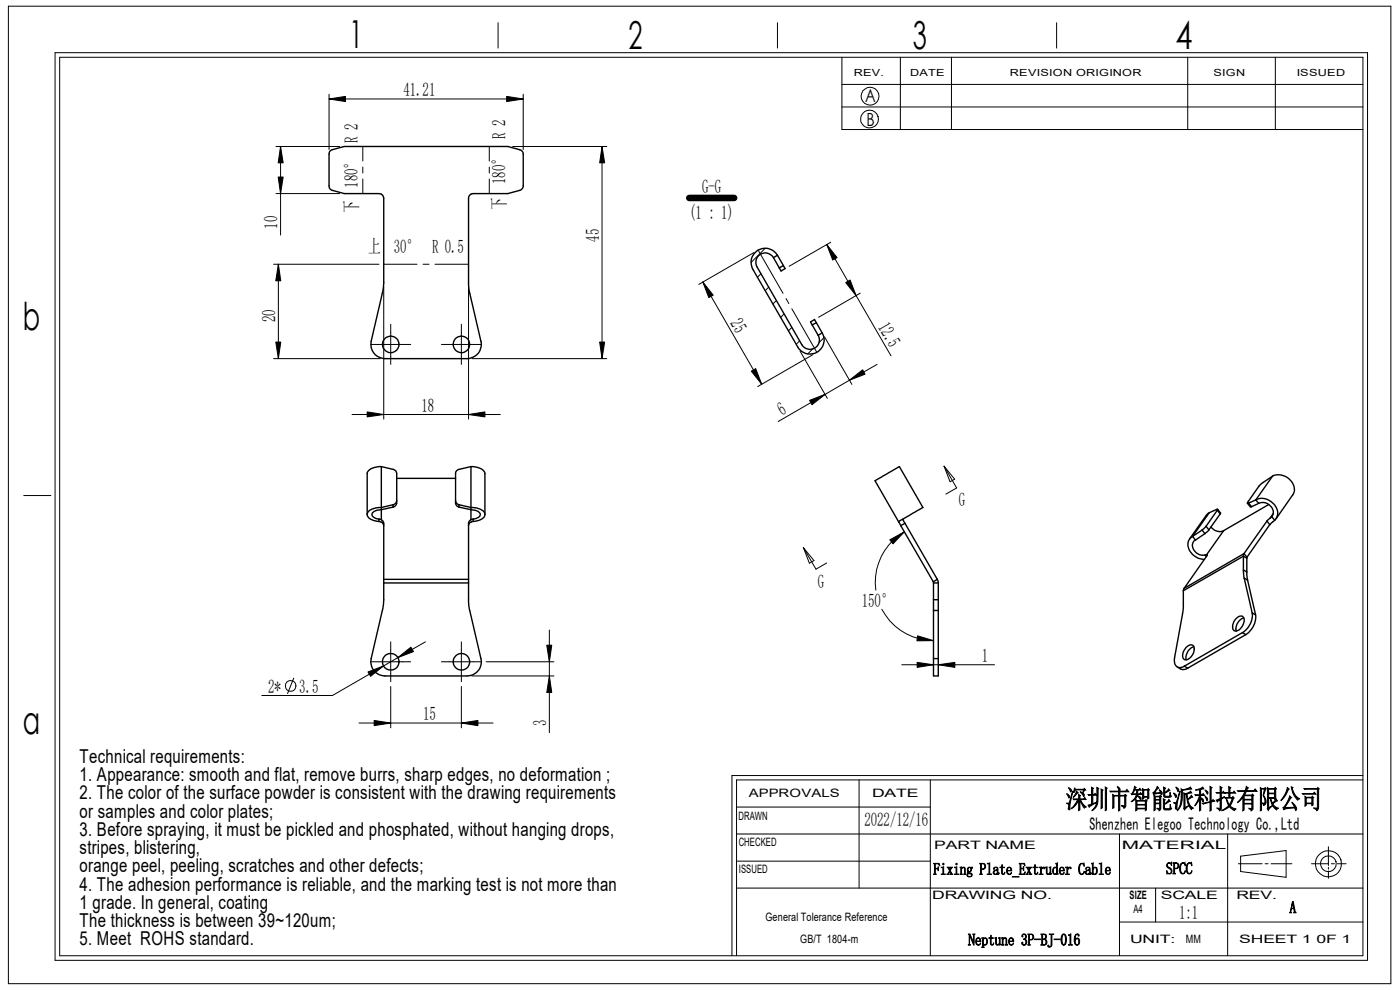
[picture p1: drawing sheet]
<svg xmlns="http://www.w3.org/2000/svg" width="297mm" height="210mm" viewBox="0 0 297 210" stroke-linecap="round" stroke-linejoin="round" font-family="sans-serif">
<g fill="none" stroke="#000" stroke-width=".21">
<path d="M1.8 1.3h293.3v207.4h-293.3zM11.7 11.2h278.4v192.5h-278.4zM12.7 12.1h276.4v190.6h-276.4zM69.8 20v11.7M105.7 4.8v5.4M111 20v11.7M164.9 4.8v5.4M178.6 17.9h110.5M178.6 12.1v15.4h110.5M191 12.1v15.4M201.8 12.1v15.4M224.2 4.8v5.4"/>
<path d="M252 12.1v15.4M270.6 12.1v15.4M58.5 31.1h13.6M59 37.5h1.1l-.6 3.6zM59.5 31.1l.6 3.4h-1.1zM59.5 31.1v18.8M69.8 21l3.5-.6v1.1zM69.8 21h41.2M77 31.1v3.1M77 35.4v1.3M77 38v3.1M103.8 31.1v3.1"/>
<path d="M103.8 35.4v1.3M103.8 38v3.1M107.5 20.4l3.5 .6-3.5 .5zM108.8 31.1h19.9M127.7 31.1l.6 3.4h-1.1zM127.7 31.1v45M178.6 22.7h110.5M58 56h22.4M58.5 41.1h13.6M59.1 56l.5 3.6h-1.1zM59.1 56v20.1M81.4 56h7.1"/>
<path d="M89.7 56h1.3M92.3 56h7.1M149.1 59.8l2.2 2.8-.9 .5zM149.1 59.8l12.5 21.7M160 53.6l-11.7 6.7M160.8 53l5.3 9.2M161.4 58.1l-.7 .7M162.3 52.7l-3 3M175.4 51.9l2.2 2.8-.9 .5zM175.4 51.9l13.6 23.6M176.2 51.4l-8.8 5.1M179.4 59.9l.9-.5 1.3 3.3z"/>
<path d="M58 76.1h22.7M58.5 72.6h1.1l-.5 3.5zM78.7 73.1h8.4M81.4 60.9v28M82.9 68.8v8.5M93.6 73.1h8.6M97.9 68.8v8.5M99.4 60.9v28M100.1 76.1h28.6M127.2 72.6h1.1l-.6 3.5zM159.4 78.7l.9-.5 1.3 3.3zM163.1 60.9l-.8 .7"/>
<path d="M164.7 63.8l-.7 .7M166.3 66.6l-.7 .8M166.8 63.3l.5 1.1M168 69.5l-.7 .7M168 65.5l5.3 9.2M169.6 72.3l-.7 .7M169.7 74.5l5.8 10M172.4 74l-1 1.1M172.5 75.2l-11.8 6.8M174.8 71.6l-1.1 1.1M174.9 71.5l5.8 10M182.5 62.2l-8.8 5.1"/>
<path d="M186.1 77.3l-21 12.1M74.7 87.9h31.4M77.9 87.4l3.5 .5-3.5 .5zM99.4 87.9l3.5-.5v1zM171.7 84.9l3.3-1.2-2.7 2.2zM180.2 80.6l2.8-2.2 .5 1zM200.3 98.9l2.6 4.6-2.2 1.3M200.3 98.9l2.2 2.7-1 .6zM5 105.1h5.8M170.4 116.2l2.7 4.5 2.3-1.3M170.4 116.2l2.3 2.7-1 .6zM188.8 114.5l3.1-1.7-2.5 2.6z"/>
<path d="M191.9 112.8a12.3 12.3 0 0 0-6.1 12.4M82.9 136.1v8.5M84.4 139.5l2.8-2.2 .5 .9zM90.3 136.1l-19.8 11.4h-15M97.9 136.1v8.5M116 136.9h1.1l-.6 3.5zM116.5 133.6v21.8M187.1 129.2a12.4 12.4 0 0 0 10.9 6.7M194.6 134.9l3.4 1h-3.5zM62.3 143.8l-1.3 3.3M76.2 153.4h28.4M78.1 142.5l3.3-1.2-2.8 2.2z"/>
<path d="M78.7 140.4h8.4M79.4 152.8l3.5 .6-3.5 .5zM82.9 145.6v8.8M93.6 140.4h8.6M97.9 153.4l3.5-.6v1.1zM97.9 145.6v8.8M100.1 143.4h17.4M103.1 140.4h14.4M116.5 143.4l.6 3.5h-1.1zM191.3 141h19.7M194.6 140.5l3.4 .5-3.4 .6zM199.1 141l3.5-.5v1.1z"/>
<path d="M156.3 171.2h41.1M156.3 176.9h132.8M182.2 165.4v23M197.4 165.4v37.3M237.5 176.9v25.8M260.4 176.9v25.8M281.8 179.6v4M289.1 165.4h-132.8v37.3M289.1 164.5h-133.8v38.2M156.3 182.7h41.1M156.3 188.4h132.8M237.5 195.6h51.6"/>
<path d="M245.2 188.4v7.2M262.7 183.2h5.1M263.2 181.6l9.6-1.2v5.7l-9.6-1.2zM268.4 183.2h.6M269.7 183.2h4.4M278.2 183.2h3.6M281.8 184v.4M281.8 184.7v1.6M282.4 183.2h.7M283.7 183.2h1.9"/>
<circle cx="184.5" cy="25.3" r="1.89"/>
<circle cx="184.6" cy="20.4" r="1.88"/>
<circle cx="61.6" cy="145.5" r="1.14"/>
<circle cx="281.8" cy="183.2" r="1.68"/>
<circle cx="281.8" cy="183.2" r="2.78"/>
</g>
<g fill="none" stroke="#000" stroke-width=".3">
<path d="M70 32.1l.4-.3 2.6-.7h34.7l2.5 .7a.96 .96 0 0 1 .8 .9v6.7a.96 .96 0 0 1-.8 1l-2.5 .7h-7.3a1 1 0 0 0-1 .9v19l2.6 11.4a2.98 2.98 0 0 1-2.9 3.7h-17.4a3 3 0 0 1-3-3.7l2.7-11.7v-18.8a.92 .92 0 0 0-1-.8h-7.4l-2.5-.7a.88 .88 0 0 1-.7-1v-6.8zM164.1 54.7a2 2 0 0 0-2.7-.8 2 2 0 0 0-.8 2.7l9.5 16.5a2 2 0 0 0 2.7 .8 2 2 0 0 0 .8-2.8M164.1 54.7l1.2 2.1M164.9 54.1a3 3 0 0 0-4.1-1.1 3 3 0 0 0-1.1 4.2l9.5 16.4a2.99 2.99 0 0 0 4.1 1.1 2.99 2.99 0 0 0 1.1-4.1M164.9 54.1l-.8 .6M164.9 54.1l1.3 2.2M166.2 56.3l.3 .7-.8 .5-.4-.7M166.2 56.3l-.9 .5M172.3 68.9l1.3 2.2M173.2 68.5l-.4-.7-.8 .5 .3 .6M173.2 68.5l-.9 .4M173.2 68.5l1.2 2.1"/>
<path d="M174.4 70.6l-.8 .5M80.9 99a2.98 2.98 0 0 0-3 1.4v8.7M80.9 99l2.5 .6a.87 .87 0 0 1 .8 .8v6.3a.97 .97 0 0 1-.8 .9M80.9 99v11.2M99.9 99a2.96 2.96 0 0 1 3 1.4v8.7M99.9 99l-2.5 .6a.89 .89 0 0 0-.8 .8v6.3a1 1 0 0 0 .8 .9M99.9 99v11.2M80.4 110.6l.2 .1a.87 .87 0 0 1 .8 .8M80.4 110.1l.5 .1M80.4 110.1v.5M80.9 110.2l.4 .5 .1 .3v11.9M83.4 107.1l-2.5 .6a2.87 2.87 0 0 0-3 1.3 1.96 1.96 0 0 0 2.1 1.6h.4"/>
<path d="M83.4 107.6l-2.5 .5a2 2 0 0 0-2 1 1.4 1.4 0 0 0 1.5 1M83.4 107.1v.5M84.2 106.2a.97 .97 0 0 1-.8 .9M84.2 101.5h12.4M96.6 106.2a1 1 0 0 0 .8 .9M97.4 107.1l2.5 .6a2.85 2.85 0 0 1 3 1.3 1.95 1.95 0 0 1-2.1 1.6h-.4M97.4 107.6l2.5 .5a2.11 2.11 0 0 1 2 1 1.41 1.41 0 0 1-1.5 1M97.4 107.1v.5M99.9 110.2l-.5 .7v12M100.4 110.6a1 1 0 0 0-1 .9M100.4 110.1l-.5 .1M100.4 110.1v.5"/>
<path d="M185.6 102l5.2-3 5 8.7-5.2 2.9 .1 .1zM190.7 110.7l.4 .8M191.1 111.5l6.9 11.9M191.5 110.1l.5 .9M192 111l6.8 11.9M192 111l-.9 .5M253 113.8a2.24 2.24 0 0 0-.2 3.6 3.4 3.4 0 0 0 2.7 1.3M253 113.8l.6 .8M253.6 114.6a1.69 1.69 0 0 0 .5 2.9l.6 .2h1M255 112.4l-2 1.4M255 112.4l.6 .8M255.6 113.2l-2 1.4"/>
<path d="M255.7 117.7l.2 .4M255.9 111.6l-.9 .8M255.9 111.6l.6 .8M256 117.6h.1l-.1 .3-4.8 6.9M256 117.6l-.3 .1M256.5 112.4l-.9 .8M256.5 108.8l-.6 .5-3.6 5M256.5 108.8l-3.5 5M256.9 111.8a2.34 2.34 0 0 0 2.7 .8M258.2 108.2l.1-.2-1.8 .8M258.2 108.2l-2.3 3.4M258.2 108.2l.7 .8"/>
<path d="M258.3 108l.7 .8-.1 .2M258.9 109l-2.4 3.4M259.6 112.6l-3.6 5M263.8 118v2.9M263.8 118l-12.8 7.3M263.8 118l.7 .4M263.9 117.4l-.1 .6M263.9 117.4l-12.7 7.4M263.9 117.4l.6 .8M264.5 118.4v2.9M264.5 118.2v.2M264.6 106.8l.7 .7h.2"/>
<path d="M264.9 106.7l.6 .8M266.4 106a3.3 3.3 0 0 1 4.6 3.3l-.6 1.1M266.4 106l.6 .8M266.4 106l-1.5 .7M267 106.8a2.16 2.16 0 0 1 2.3 .3 2.16 2.16 0 0 1 .7 2.2l-.2 .3M267 106.8l-1.5 .7M268.8 110.5l-4.9 6.9M268.8 110.5l.6 .8M269.2 107l-9.6 5.6M269.4 111.3l-4.9 6.9M269.5 109.9l-.7 .6M269.8 109.6l-.3 .3"/>
<path d="M269.8 109.6l.6 .8M270 101a3.2 3.2 0 0 1 4.4 3.6l-3.7 5.4M270 101l-2.8 2-2.6 3.8 .3-.1M270 101l-3.6 5M270.1 109l-.6 .9M270.4 110.4l-1 .9M81.4 123.7v3.8l-.2 1.7-2.5 10.5a3 3 0 0 0 3 3.7h17.4a3 3 0 0 0 2.9-3.7l-2.4-10.5-.2-1.4v-4.1M81.4 122.9v.8M81.4 123.7h18M81.4 122.9h18M99.4 122.9v.8M198 123.4v.3"/>
<path d="M198 139.7v3.7h1.1v-3.7M198 127.2v2.3M198 123.7h1.1M198 139.7h1.1M198 129.5h1.1M198 123.7v3.5M198 129.5v10.2M198 127.2h1.1M198.8 122.9l.3 .8M198.8 122.9l-.8 .5M199.1 127.2v2.3M199.1 123.7v3.5"/>
<path d="M199.1 129.5v10.2M251 125.3v4.2l-1.8 10a1.42 1.42 0 0 0 1.5 2.1l.5-.3M251.2 124.8l-.2 .5M251.7 137.3a.88 .88 0 0 1 1-.5 .88 .88 0 0 1 .7 .9 2.26 2.26 0 0 1-2.1 2.3 1.49 1.49 0 0 1 0-2.2zM253.3 137.2a2.33 2.33 0 0 0-1.6 2.8M262.1 131.4a1.12 1.12 0 0 1 1.7-.5 2.16 2.16 0 0 1-1.9 2.9 1.59 1.59 0 0 1 0-2.2zM263.6 134.2l-12.4 7.1M263.6 134.2l.7 .4M263.8 120.9l.1 1.7M263.8 120.9l.7 .4M263.9 131.1a2.46 2.46 0 0 0-1.6 2.8M263.9 122.6l1.7 7.4"/>
<path d="M263.9 122.6l.8 .5M264.3 134.6l-12.3 7.1M264.5 121.3l.2 1.8M264.7 123.1l1.7 7.3M265.6 130a4.3 4.3 0 0 1-2 4.2M265.6 130l.8 .4M266.4 130.4a4.6 4.6 0 0 1-2.1 4.2M249.8 141.5l1 .5 1.2-.3M251.2 141.3l.8 .4"/>
<circle cx="82.9" cy="73" r="1.74"/>
<circle cx="97.9" cy="73" r="1.74"/>
<circle cx="82.9" cy="140.4" r="1.75"/>
<circle cx="97.9" cy="140.4" r="1.75"/>
</g>
<g fill="#000">
<path d="M59.5 31.1l.6 3.4h-1.1zM69.8 21l3.5-.6v1.1zM107.5 20.4l3.5 .6-3.5 .5zM127.7 31.1l.6 3.4h-1.1zM59.1 56l.5 3.6h-1.1zM59 37.5h1.1l-.6 3.6zM149.1 59.8l2.2 2.8-.9 .5zM175.4 51.9l2.2 2.8-.9 .5zM58.5 72.6h1.1l-.5 3.5zM127.2 72.6h1.1l-.6 3.5zM179.4 59.9l.9-.5 1.3 3.3zM77.9 87.4l3.5 .5-3.5 .5z"/>
<path d="M99.4 87.9l3.5-.5v1zM159.4 78.7l.9-.5 1.3 3.3zM171.7 84.9l3.3-1.2-2.7 2.2zM180.2 80.6l2.8-2.2 .5 1zM188.8 114.5l3.1-1.7-2.5 2.6zM84.4 139.5l2.8-2.2 .5 .9zM194.6 134.9l3.4 1h-3.5zM78.1 142.5l3.3-1.2-2.8 2.2zM79.4 152.8l3.5 .6-3.5 .5zM97.9 153.4l3.5-.6v1.1zM116 136.9h1.1l-.6 3.5zM116.5 143.4l.6 3.5h-1.1z"/>
<path d="M194.6 140.5l3.4 .5-3.4 .6zM199.1 141l3.5-.5v1.1z"/>
</g>
<path d="M146.2 42h9.5" fill="none" stroke="#000" stroke-width="1.4"/>
<g font-size="8.2">
<text x="74.1" y="10.2">1</text>
<text x="133.3" y="10.4">2</text>
<text x="193.7" y="10.5">3</text>
<text x="249.4" y="10.5">4</text>
<text x="4.8" y="70">b</text>
<text x="4.9" y="155.7">a</text>
</g>
<text font-size="5.6" x="226.1" y="171.4">深圳市智能派科技有限公司</text>
<g font-size="4.1">
<text x="16.9" y="161.8">Technical requirements:</text>
<text x="16.9" y="165.7">1. Appearance: smooth and flat, remove burrs, sharp edges, no deformation ;</text>
<text x="16.9" y="169.5">2. The color of the surface powder is consistent with the drawing requirements</text>
<text x="16.9" y="173.4">or samples and color plates;</text>
<text x="16.9" y="177.3">3. Before spraying, it must be pickled and phosphated, without hanging drops,</text>
<text x="16.9" y="181.2">stripes, blistering,</text>
<text x="16.9" y="185">orange peel, peeling, scratches and other defects;</text>
<text x="16.9" y="188.9">4. The adhesion performance is reliable, and the marking test is not more than</text>
<text x="16.9" y="192.8">1 grade. In general, coating</text>
<text x="16.9" y="196.7">The thickness is between 39~120um;</text>
<text x="16.9" y="200.5">5. Meet ROHS standard.</text>
</g>
<g font-size="4">
<text x="85.6" y="20.4">41.21</text>
<text x="107.3" y="29.5" transform="rotate(-90 107.3 29.5)">R 2</text>
<text x="75.9" y="30.3" transform="rotate(-90 75.9 30.3)">R 2</text>
<text x="75.9" y="39.8" transform="rotate(-90 75.9 39.8)">180°</text>
<text x="107.3" y="39" transform="rotate(-90 107.3 39)">180°</text>
<text x="149" y="40.9">G-G</text>
<text x="75.9" y="45.3" transform="rotate(-90 75.9 45.3)">下</text>
<text x="107.3" y="44.4" transform="rotate(-90 107.3 44.4)">下</text>
<text x="146.2" y="46.5">(1 : 1)</text>
<text x="58.9" y="48.5" transform="rotate(-90 58.9 48.5)">10</text>
<text x="78.1" y="53.7">上</text>
<text x="83.5" y="53.7">30° R 0.5</text>
<text x="127.1" y="51.3" transform="rotate(-90 127.1 51.3)">45</text>
<text x="58.4" y="68.3" transform="rotate(-90 58.4 68.3)">20</text>
<text x="154.9" y="68.5" transform="rotate(60 154.9 68.5)">25</text>
<text x="186.1" y="69.3" transform="rotate(60 186.1 69.3)">12.5</text>
<text x="89.4" y="87.4">18</text>
<text x="165.9" y="88.2" transform="rotate(-30 165.9 88.2)">6</text>
<text x="203.4" y="107.4">G</text>
<text x="173.5" y="124.6">G</text>
<text x="182.8" y="128.7">150°</text>
<text x="208.3" y="140.5">1</text>
<text x="56.9" y="147">2*</text>
<text x="63.5" y="147">3.5</text>
<text x="89.7" y="152.8">15</text>
<text x="115.9" y="154.1" transform="rotate(-90 115.9 154.1)">3</text>
<text x="183.4" y="175.3">2022/12/16</text>
<text x="250.1" y="194.9">1:1</text>
</g>
<g font-size="3.9">
<text x="183.6" y="21.6">A</text>
<text x="183.8" y="26.6">B</text>
<text x="231.1" y="176">Shenzhen Elegoo Technology Co.,Ltd</text>
</g>
<g font-size="3.5">
<text x="198" y="185.5">Fixing Plate_Extruder Cable</text>
<text x="247.4" y="185.4">SPCC</text>
<text x="273.6" y="193.7">A</text>
<text x="205.4" y="200.5">Neptune 3P-BJ-016</text>
</g>
<g font-size="2.5">
<text x="156.7" y="173.9">DRAWN</text>
<text x="158.8" y="169.2">APPROVALS</text>
<text x="185" y="169.2">DATE</text>
<text x="156.7" y="179.4">CHECKED</text>
<text x="156.8" y="185.1">ISSUED</text>
<text x="198.2" y="180.1">PART NAME</text>
<text x="238" y="180.1">MATERIAL</text>
<text x="197.7" y="190.7">DRAWING NO.</text>
<text x="239.6" y="190.7">SIZE</text>
<text x="246.3" y="190.7">SCALE</text>
<text x="262.3" y="190.7">REV.</text>
<text x="162.4" y="195.3">General Tolerance Reference</text>
<text x="240.5" y="193.8">A4</text>
<text x="169.8" y="199.9">GB/T 1804-m</text>
<text x="239.7" y="199.9">UNIT:</text>
<text x="251.5" y="199.9">MM</text>
<text x="262.9" y="199.9">SHEET 1</text>
<text x="279.3" y="199.9">0F 1</text>
</g>
<g font-size="2.1">
<text x="181.1" y="16.1">REV.</text>
<text x="193.1" y="16.1">DATE</text>
<text x="214.2" y="16.1">REVISION ORIGINOR</text>
<text x="257.4" y="16.1">SIGN</text>
<text x="275.1" y="16.1">ISSUED</text>
</g>
</svg>
